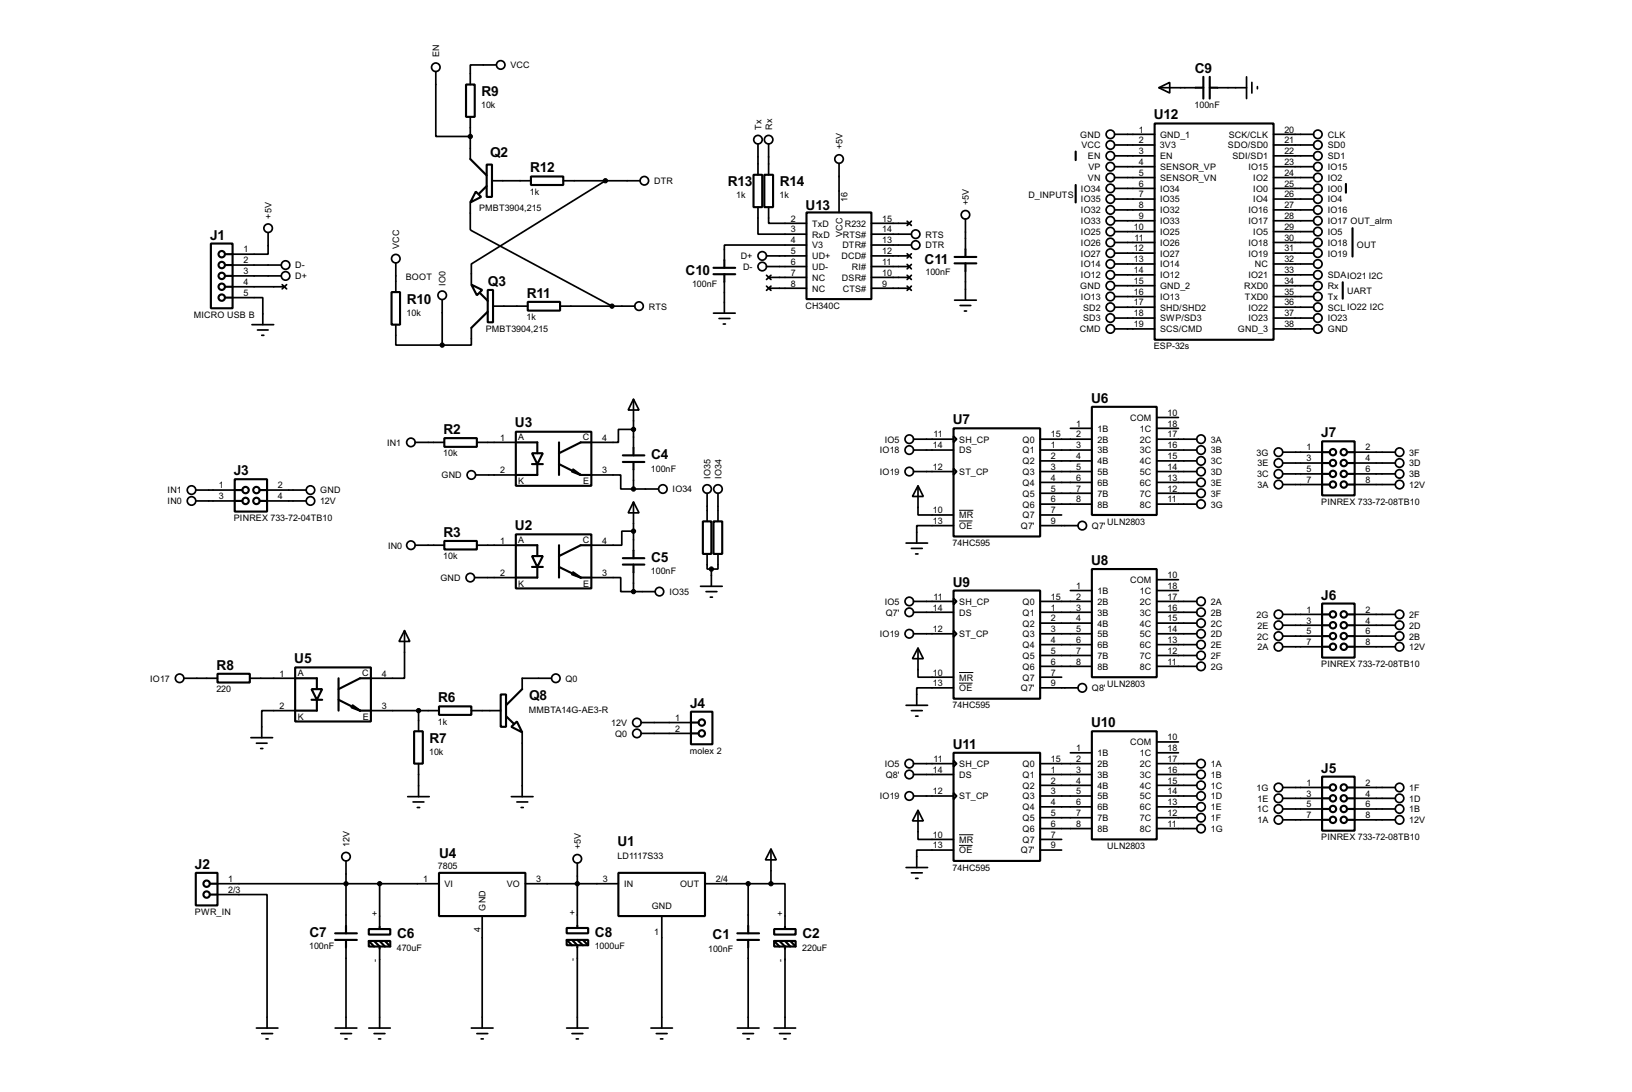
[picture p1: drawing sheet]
<svg xmlns="http://www.w3.org/2000/svg" width="383mm" height="256mm" viewBox="0 0 383 256" stroke-linecap="round" stroke-linejoin="round" font-family="sans-serif">
<g fill="none" stroke="#000" stroke-width=".4">
<path d="M102.4 16.8v15.3h8.1M116.6 15.3h-6.1v4.6M292.9 18.1v5.1M294.2 19.4v2.5M110.5 27.5v9.9M178.1 33.8v7.3M180.6 33.8v7.3M197.2 38.4v11.5M261.9 31.6h9.4M261.9 34.1h9.4M261.9 36.6h9.4M261.9 39.2h9.4"/>
<path d="M272.3 20.6l2.6-1.2v2.5zM272.3 20.6h8.7M286.1 20.6h6.8M295.5 20.4v.5M299.3 31.6h9.4M299.3 34.1h9.4M299.3 36.6h9.4M299.3 39.2h9.4M63 54.7v5h-8.3M110.5 47.6v6.3l.3 .3 33 17.7M115.6 42.5h9.2M132.4 42.5h18"/>
<path d="M142.3 42.5l-31.5 19.5v4.9M178.1 48.7v6.3h11.4M180.6 48.7v3.8h8.9M189.5 57.6h-19.3v3.5M204.8 52.5h8.9M204.8 55h9.4M204.8 57.6h9.4M213.2 59.6l1 1M213.2 52l1 1M214.2 59.6l-1 1M214.2 52l-1 1M226.9 51.5v7.1"/>
<path d="M261.9 41.7h9.4M261.9 44.3h9.4M261.9 46.8h9.4M261.9 49.3h9.4M261.9 51.9h9.4M261.9 54.4h9.4M261.9 57h9.4M261.9 59.5h9.4M299.3 41.7h9.4M299.3 44.3h9.4M299.3 46.8h9.4M299.3 49.3h9.4"/>
<path d="M299.3 51.9h9.4M299.3 54.4h9.4M299.3 57h9.4M299.3 59.5h9.4M54.7 69.9h7.1v6.4M54.7 67.4h12.2M54.7 62.3h11.4M54.7 64.8h11.4M59.2 76.3h5.1M60.5 77.5h2.5M61.5 78.8h.5M66.3 66.9l1.1 1"/>
<path d="M67.4 66.9l-1.1 1M93 76.3v4.8h10.9M93 61.8v6.8M103.9 70.4v10.7M110.8 77v4.1h-6.9M115.9 71.9h8.1M131.6 71.9h17.6M167.7 73.6h5.1M169 74.8h2.5M170 76.1h.5M170.2 66.2v7.4M180.1 60.1h9.4"/>
<path d="M180.1 62.6h9.4M180.1 64.7l1.1 1M180.1 67.2l1.1 1M180.6 65.2h8.9M180.6 67.7h8.9M181.2 64.7l-1.1 1M181.2 67.2l-1.1 1M204.8 60.1h8.9M204.8 62.6h8.9M204.8 65.2h8.9M204.8 67.7h8.9M213.2 67.2l1 1"/>
<path d="M213.2 64.7l1 1M213.2 62.1l1 1.1M214.2 67.2l-1 1M214.2 64.7l-1 1M214.2 62.1l-1 1.1M224.3 70.5h5.1M225.6 71.8h2.5M226.6 73.1h.5M226.9 63.7v6.8M261.9 62h9.4M261.9 64.6h9.4M261.9 67.1h9.4"/>
<path d="M261.9 69.7h9.4M261.9 72.2h9.4M261.9 74.7h9.4M261.9 77.3h9.4M299.3 62h9.4M299.3 64.6h9.4M299.3 67.1h9.4M299.3 69.7h9.4M299.3 72.2h9.4M299.3 74.7h9.4M299.3 77.3h9.4M148.9 93.8l1.3 2.5h-2.6z"/>
<path d="M148.9 93.8v11.4M271.8 98.1h5.1M46 115.1h9.2M46 117.7h9.2M62.8 115.1h9.1M62.8 117.7h9.1M97.6 103.9h6.8M111.8 111.6h9.4M112.1 103.9h9.1M139 111.6h6.9v3.3h3M148.9 117.9l1.3 2.6h-2.6zM148.9 100.9h-3.6v3h-6.3"/>
<path d="M148.9 110.3v4.6M148.9 117.9v11.4M148.9 114.9h5.8M166.2 115.9v6.6M168.7 115.9v6.6M214.7 103.2h9.4M214.7 105.7h9.4M214.7 110.8h9.4M215.7 114.1l1.3 2.5h-2.6zM215.7 114.1v6.9h8.4M224.1 102.4l.7 .8-.7 .7zM224.1 110l.7 .8-.7 .8z"/>
<path d="M244.4 103.2h12.2M244.4 105.7h12.2M244.4 108.3h12.2M244.4 110.8h12.2M244.4 113.3h12.2M244.4 115.9h12.2M244.4 118.4h12.2M251.5 100.6h5.1M271.8 103.2h9.4M271.8 105.7h9.4M271.8 108.3h9.4M271.8 110.8h9.4"/>
<path d="M271.8 113.3h9.4M271.8 115.9h9.4M271.8 118.4h9.4M271.8 100.6h5.1M301.4 106.2h9.3M301.4 108.8h9.3M301.4 111.3h9.3M301.4 113.8h9.3M318.3 106.2h9.5M318.3 108.8h9.5M318.3 111.3h9.5M318.3 113.8h9.5"/>
<path d="M97.6 128.1h6.8M111.6 135.7h9.6M112.1 128.1h9.1M139 135.7h6.9v3.3h3M148.9 124.8h-2.8v3.3h-7.1M148.9 134.4v4.6M148.9 139h5.1M164.6 137.7h5.1M165.9 139h2.6M166.2 130.1v3.6h1M167.2 133.7v4M168.7 130.1v3.6h-1.5"/>
<path d="M212.9 127.6h5.1M214.2 128.8h2.5M215.2 130.1h.5M224.1 123.5h-8.7v4.1M244.4 123.5h8.9M244.4 121h5.1M251.5 138.7h5.1M271.8 138.7h5.1M271.8 136.2h5.1M43.2 159.3h7.9M58.7 159.3h10.7M95.1 148.1l1.2 2.6h-2.5z"/>
<path d="M95.1 148.1v11.2h-7.9M129.6 159.3h-6.9v2.6M166.9 140.3h.5M214.7 141.3h9.4M214.7 143.8h9.4M214.7 148.9h9.4M215.7 152.2l1.3 2.5h-2.6zM215.7 152.2v6.9h8.4M224.1 140.5l.7 .8-.7 .7zM224.1 148.1l.7 .8-.7 .8zM244.4 141.3h12.2M244.4 143.8h12.2"/>
<path d="M244.4 146.4h12.2M244.4 148.9h12.2M244.4 151.4h12.2M244.4 154h12.2M244.4 156.5h12.2M244.4 159.1h5.1M271.8 141.3h9.4M271.8 143.8h9.4M271.8 146.4h9.4M271.8 148.9h9.4M271.8 151.4h9.4M271.8 154h9.4"/>
<path d="M271.8 156.5h9.4M301.4 144.3h9.3M301.4 146.9h9.3M301.4 149.4h9.3M301.4 151.9h9.3M318.3 144.3h9.5M318.3 146.9h9.5M318.3 149.4h9.5M318.3 151.9h9.5M59 173.3h5.1M60.3 174.6h2.5M61.3 175.8h.5"/>
<path d="M69.4 166.9h-7.9v6.4M87.2 166.9h16M98.4 166.9v4.9M98.4 179.4v7.7M110.8 166.9h6.9M122.7 172v15.1M150.7 169.7h11.7M150.7 172.3h11.7M212.9 165.7h5.1M214.2 166.9h2.5M214.7 179.4h9.4M215.2 168.2h.5"/>
<path d="M224.1 178.6l.7 .8-.7 .7zM224.1 161.6h-8.7v4.1M244.4 161.6h8.9M244.4 179.4h12.2M251.5 176.8h5.1M271.8 179.4h9.4M271.8 176.8h5.1M271.8 174.3h5.1M95.8 187.1h5.1M97.1 188.4h2.5M98.1 189.7h.5M120.2 187.1h5.1"/>
<path d="M121.5 188.4h2.5M122.5 189.7h.5M181.2 199.4l1.2 2.6h-2.5zM181.2 199.4v8.2M214.7 181.9h9.4M214.7 187h9.4M215.7 190.3l1.3 2.5h-2.6zM215.7 190.3v6.9h8.4M224.1 186.2l.7 .8-.7 .8zM224.1 199.7h-8.7v4.1M244.4 181.9h12.2M244.4 184.5h12.2"/>
<path d="M244.4 187h12.2M244.4 189.5h12.2M244.4 192.1h12.2M244.4 194.6h12.2M244.4 197.2h5.1M244.4 199.7h5.1M271.8 181.9h9.4M271.8 184.5h9.4M271.8 187h9.4M271.8 189.5h9.4M271.8 192.1h9.4M271.8 194.6h9.4"/>
<path d="M301.4 185h9.3M301.4 187.5h9.3M301.4 190h9.3M301.4 192.6h9.3M318.3 185h9.5M318.3 187.5h9.5M318.3 190h9.5M318.3 192.6h9.5M51.1 210.1h11.7v31.4M51.1 207.6h52.1M81.3 202.2v15.3M89.2 207.6v10.1"/>
<path d="M113.3 215.2v26.3M123.5 207.6h21.8M135.7 202.7v14.8M155.5 215.2v26.3M165.7 207.6h15.5M175.8 207.6v9.9M181.2 207.6h3.3v10.1M212.9 203.8h5.1M214.2 205h2.5M215.2 206.3h.5M81.3 222.5v19M89.2 222.8v18.7"/>
<path d="M135.7 222.5v19M175.8 222.5v19M184.5 222.8v18.7M60.3 241.5h5M61.5 242.8h2.6M62.5 244h.5M78.8 241.5h5.1M80.1 242.8h2.5M81.1 244h.5M86.7 241.5h5M87.9 242.8h2.6M89 244h.5"/>
<path d="M110.8 241.5h5.1M112.1 242.8h2.5M113.1 244h.5M133.2 241.5h5M134.4 242.8h2.6M135.4 244h.5M153 241.5h5M154.2 242.8h2.6M155.2 244h.6M173.3 241.5h5.1M174.6 242.8h2.5M175.6 244h.5"/>
<path d="M181.9 241.5h5.1M183.2 242.8h2.5M184.2 244h.5"/>
<circle cx="102.4" cy="15.8" r="1"/>
<circle cx="117.6" cy="15.3" r="1"/>
<circle cx="178.1" cy="32.8" r="1"/>
<circle cx="180.6" cy="32.8" r="1"/>
<circle cx="197.1" cy="37.4" r="1"/>
<circle cx="260.9" cy="36.6" r="1"/>
<circle cx="260.9" cy="39.2" r="1"/>
<circle cx="260.9" cy="31.6" r="1"/>
<circle cx="260.9" cy="34.1" r="1"/>
<circle cx="309.6" cy="31.6" r="1"/>
<circle cx="309.6" cy="39.2" r="1"/>
<circle cx="309.6" cy="34.1" r="1"/>
<circle cx="309.6" cy="36.6" r="1"/>
<circle cx="63" cy="53.6" r="1"/>
<circle cx="151.4" cy="42.5" r="1"/>
<circle cx="215.1" cy="55" r="1"/>
<circle cx="215.1" cy="57.6" r="1"/>
<circle cx="226.8" cy="50.5" r="1"/>
<circle cx="260.9" cy="44.3" r="1"/>
<circle cx="260.9" cy="46.8" r="1"/>
<circle cx="260.9" cy="41.7" r="1"/>
<circle cx="260.9" cy="49.3" r="1"/>
<circle cx="260.9" cy="57" r="1"/>
<circle cx="260.9" cy="54.4" r="1"/>
<circle cx="260.9" cy="51.9" r="1"/>
<circle cx="260.9" cy="59.5" r="1"/>
<circle cx="309.6" cy="44.3" r="1"/>
<circle cx="309.6" cy="41.7" r="1"/>
<circle cx="309.6" cy="49.3" r="1"/>
<circle cx="309.6" cy="46.8" r="1"/>
<circle cx="309.6" cy="59.5" r="1"/>
<circle cx="309.6" cy="51.9" r="1"/>
<circle cx="309.6" cy="57" r="1"/>
<circle cx="309.6" cy="54.4" r="1"/>
<circle cx="67.1" cy="62.3" r="1"/>
<circle cx="67.1" cy="64.8" r="1"/>
<circle cx="93" cy="60.8" r="1"/>
<circle cx="103.9" cy="69.4" r="1"/>
<circle cx="150.1" cy="71.9" r="1"/>
<circle cx="179.1" cy="60.1" r="1"/>
<circle cx="179.1" cy="62.6" r="1"/>
<circle cx="260.9" cy="72.2" r="1"/>
<circle cx="260.9" cy="74.7" r="1"/>
<circle cx="260.9" cy="62" r="1"/>
<circle cx="260.9" cy="64.6" r="1"/>
<circle cx="260.9" cy="67.1" r="1"/>
<circle cx="260.9" cy="69.7" r="1"/>
<circle cx="260.9" cy="77.3" r="1"/>
<circle cx="309.6" cy="77.3" r="1"/>
<circle cx="309.6" cy="69.7" r="1"/>
<circle cx="309.6" cy="67.1" r="1"/>
<circle cx="309.6" cy="72.2" r="1"/>
<circle cx="309.6" cy="74.7" r="1"/>
<circle cx="309.6" cy="62" r="1"/>
<circle cx="309.6" cy="64.6" r="1"/>
<circle cx="45" cy="115.1" r="1"/>
<circle cx="45" cy="117.7" r="1"/>
<circle cx="72.9" cy="115.1" r="1"/>
<circle cx="72.9" cy="117.7" r="1"/>
<circle cx="96.5" cy="103.9" r="1"/>
<circle cx="110.7" cy="111.6" r="1"/>
<circle cx="155.7" cy="114.9" r="1"/>
<circle cx="166.1" cy="114.9" r="1"/>
<circle cx="168.7" cy="114.9" r="1"/>
<circle cx="213.6" cy="105.7" r="1"/>
<circle cx="213.6" cy="103.2" r="1"/>
<circle cx="213.6" cy="110.8" r="1"/>
<circle cx="282.2" cy="103.2" r="1"/>
<circle cx="282.2" cy="108.3" r="1"/>
<circle cx="282.2" cy="113.3" r="1"/>
<circle cx="282.2" cy="118.4" r="1"/>
<circle cx="282.2" cy="110.8" r="1"/>
<circle cx="282.2" cy="115.9" r="1"/>
<circle cx="282.2" cy="105.7" r="1"/>
<circle cx="300.4" cy="108.8" r="1"/>
<circle cx="300.4" cy="111.3" r="1"/>
<circle cx="300.4" cy="106.2" r="1"/>
<circle cx="300.4" cy="113.8" r="1"/>
<circle cx="328.8" cy="111.3" r="1"/>
<circle cx="328.8" cy="108.8" r="1"/>
<circle cx="328.8" cy="106.2" r="1"/>
<circle cx="328.8" cy="113.8" r="1"/>
<circle cx="96.5" cy="128.1" r="1"/>
<circle cx="110.5" cy="135.7" r="1"/>
<circle cx="154.9" cy="139" r="1"/>
<circle cx="254.3" cy="123.5" r="1"/>
<circle cx="42.2" cy="159.3" r="1"/>
<circle cx="130.6" cy="159.3" r="1"/>
<circle cx="213.6" cy="148.9" r="1"/>
<circle cx="213.6" cy="143.8" r="1"/>
<circle cx="213.6" cy="141.3" r="1"/>
<circle cx="282.2" cy="148.9" r="1"/>
<circle cx="282.2" cy="154" r="1"/>
<circle cx="282.2" cy="141.3" r="1"/>
<circle cx="282.2" cy="143.8" r="1"/>
<circle cx="282.2" cy="156.5" r="1"/>
<circle cx="282.2" cy="146.4" r="1"/>
<circle cx="282.2" cy="151.4" r="1"/>
<circle cx="300.4" cy="146.9" r="1"/>
<circle cx="300.4" cy="151.9" r="1"/>
<circle cx="300.4" cy="149.4" r="1"/>
<circle cx="300.4" cy="144.3" r="1"/>
<circle cx="328.8" cy="144.3" r="1"/>
<circle cx="328.8" cy="146.9" r="1"/>
<circle cx="328.8" cy="149.4" r="1"/>
<circle cx="328.8" cy="151.9" r="1"/>
<circle cx="149.6" cy="172.3" r="1"/>
<circle cx="149.6" cy="169.7" r="1"/>
<circle cx="213.6" cy="179.4" r="1"/>
<circle cx="254.3" cy="161.6" r="1"/>
<circle cx="282.2" cy="179.4" r="1"/>
<circle cx="213.6" cy="181.9" r="1"/>
<circle cx="213.6" cy="187" r="1"/>
<circle cx="282.2" cy="181.9" r="1"/>
<circle cx="282.2" cy="189.5" r="1"/>
<circle cx="282.2" cy="187" r="1"/>
<circle cx="282.2" cy="194.6" r="1"/>
<circle cx="282.2" cy="184.5" r="1"/>
<circle cx="282.2" cy="192.1" r="1"/>
<circle cx="300.4" cy="190" r="1"/>
<circle cx="300.4" cy="192.6" r="1"/>
<circle cx="300.4" cy="185" r="1"/>
<circle cx="300.4" cy="187.5" r="1"/>
<circle cx="328.8" cy="185" r="1"/>
<circle cx="328.8" cy="187.5" r="1"/>
<circle cx="328.8" cy="190" r="1"/>
<circle cx="328.8" cy="192.6" r="1"/>
<circle cx="81.3" cy="201.2" r="1"/>
<circle cx="135.6" cy="201.7" r="1"/>
</g>
<g fill="none" stroke="#000" stroke-width=".5">
<path d="M109.5 19.9h2.1v7.6h-2.1zM282.8 18.1v5.1M284.3 18.1v5.1M110.5 37.4l3.9 3.8M114.4 38.7h1.2v7.6h-1.2zM252.8 35.6v2M271.3 29h28v50.8h-28zM281 20.6h1.8M284.3 20.6h1.8M49.6 57.2h5.1v15.2h-5.1zM52.9 59.7h1.8M111.8 45l1.3 1.3-2.6 1.3z"/>
<path d="M114.4 43.7l-1.8 1.8M124.8 41.5h7.6v2h-7.6zM177.1 41.1h2v7.6h-2zM179.6 41.1h2.1v7.6h-2.1zM189.5 49.9h15.3v20.4h-15.3zM226.9 58.6v1.8M252.8 43.5v4.1M316.3 43.2v2.1M317.8 53.6v6.7M52.9 62.3h1.8M52.9 64.8h1.8M52.9 67.4h1.8"/>
<path d="M52.9 69.9h1.8M92 68.6h2v7.7h-2zM110.8 66.9l2.5 1.2-1.2 1.3zM112.8 68.9l1.8 1.8M114.6 68.1h1.3v7.6h-1.3zM114.6 73.2l-3.8 3.8M124 70.9h7.6v2.1h-7.6zM167.7 62.9h5.1M167.7 64.4h5.1M170.2 61.1v1.8M170.2 64.4v1.8M224.3 60.4h5.1"/>
<path d="M224.3 61.9h5.1M226.9 61.9v1.8M315.5 66.3v3.9M256.6 95.6h15.2v25.4h-15.2zM55.2 112.6h7.6v7.6h-7.6zM55.2 115.1h1.8M55.2 117.7h1.8M61 115.1h1.8M61 117.7h1.8M104.4 102.9h7.7v2.1h-7.7zM121.2 101.4h17.8v12.7h-17.8zM121.2 103.9h5.1v2.6"/>
<path d="M125 106.5h2.6l-1.3 2.5zM125 109h2.6M126.3 109v2.6h-5.1M131.4 103.9v7.7M131.4 109l5.1 2.6M134.4 110.8l2.1 .8M134.7 110.3l1.8 1.3M136.5 111.6h2.5M139 103.9h-2.5l-5.1 2.6M146.4 107h5M146.4 108.5h5M148.9 105.2v1.8"/>
<path d="M148.9 108.5v1.8M224.1 100.6h20.3v25.4h-20.3zM310.7 103.7h7.6v12.7h-7.6zM310.7 106.2h1.8M310.7 108.8h1.8M310.7 111.3h1.8M310.7 113.8h1.8M316.5 106.2h1.8M316.5 108.8h1.8M316.5 111.3h1.8M316.5 113.8h1.8M104.4 127.1h7.7v2h-7.7z"/>
<path d="M121.2 125.5h17.8v12.7h-17.8zM121.2 128.1h5.1v2.5M125 130.6h2.6l-1.3 2.6zM125 133.2h2.6M126.3 133.2v2.5h-5.1M131.4 128.1v7.6M131.4 133.2l5.1 2.5M134.4 134.9l2.1 .8M134.7 134.4l1.8 1.3M136.5 135.7h2.5M139 128.1h-2.5l-5.1 2.5M146.4 131.1h5"/>
<path d="M146.4 132.6h5M148.9 129.3v1.8M148.9 132.6v1.8M165.2 122.5h2v7.6h-2zM167.7 122.5h2v7.6h-2zM224.1 138.7h20.3v25.4h-20.3zM256.6 133.7h15.2v25.4h-15.2zM51.1 158.3h7.6v2h-7.6zM69.4 156.8h17.8v12.7h-17.8zM69.4 159.3h5.1v2.6M79.6 159.3v7.6M87.2 159.3h-2.6l-5 2.6"/>
<path d="M310.7 141.8h7.6v12.7h-7.6zM310.7 144.3h1.8M310.7 146.9h1.8M310.7 149.4h1.8M310.7 151.9h1.8M316.5 144.3h1.8M316.5 146.9h1.8M316.5 149.4h1.8M316.5 151.9h1.8M73.2 161.9h2.5l-1.2 2.5zM73.2 164.4h2.5M74.5 164.4v2.5h-5.1"/>
<path d="M79.6 164.4l5 2.5M82.6 166.2l2 .7M82.9 165.7l1.7 1.2M84.6 166.9h2.6M97.3 171.8h2.1v7.6h-2.1zM103.2 165.9h7.6v2h-7.6zM117.7 163.1h1.2v7.6h-1.2zM118.9 168.2l1.8 1.8M120.2 170.7l1.3-1.2 1.2 2.5zM122.7 161.9l-3.8 3.8M162.4 167.2h5v7.6h-5zM162.4 169.7h1.7"/>
<path d="M162.4 172.3h1.7M224.1 176.8h20.3v25.4h-20.3zM256.6 171.8h15.2v25.4h-15.2zM310.7 182.4h7.6v12.7h-7.6zM310.7 185h1.8M310.7 187.5h1.8M310.7 190h1.8M310.7 192.6h1.8M316.5 185h1.8M316.5 187.5h1.8M316.5 190h1.8M316.5 192.6h1.8"/>
<path d="M46 205h5.1v7.7h-5.1zM49.3 207.6h1.8M49.3 210.1h1.8M78.8 219.2h5.1M81.3 217.5v1.7M86.7 218.2h5v1.3h-5zM89.2 217.7v.5M103.2 205h20.3v10.2h-20.3zM133.2 218h5v1.2h-5zM135.7 217.5v.5M145.3 205h20.4v10.2h-20.4zM173.3 219.2h5.1"/>
<path d="M175.8 217.5v1.7M181.9 218.2h5.1v1.3h-5.1zM184.5 217.7v.5M78.8 220.8h5.1M81.3 220.8v1.7M86.7 221h5v1.3h-5zM86.7 221l1.2 1.3M87.9 221l1.3 1.3v.5M89.2 221l1.3 1.3M90.5 221l1.2 1.3M133.2 220.8h5v1.2h-5zM133.2 220.8l1.2 1.2"/>
<path d="M134.4 220.8l1.3 1.2v.5M135.7 220.8l1.3 1.2M137 220.8l1.2 1.2M173.3 220.8h5.1M175.8 220.8v1.7M181.9 221h5.1v1.3h-5.1zM181.9 221l1.3 1.3M183.2 221l1.3 1.3v.5M184.5 221l1.2 1.3M185.7 221l1.3 1.3"/>
<circle cx="52.1" cy="59.7" r=".75"/>
<circle cx="52.1" cy="62.3" r=".75"/>
<circle cx="52.1" cy="69.9" r=".75"/>
<circle cx="52.1" cy="64.8" r=".75"/>
<circle cx="52.1" cy="67.4" r=".75"/>
<circle cx="57.7" cy="115.1" r=".75"/>
<circle cx="57.7" cy="117.7" r=".75"/>
<circle cx="60.2" cy="115.1" r=".75"/>
<circle cx="60.2" cy="117.7" r=".75"/>
<circle cx="313.2" cy="106.2" r=".75"/>
<circle cx="313.2" cy="113.8" r=".75"/>
<circle cx="313.2" cy="108.8" r=".75"/>
<circle cx="313.2" cy="111.3" r=".75"/>
<circle cx="315.7" cy="106.2" r=".75"/>
<circle cx="315.7" cy="108.8" r=".75"/>
<circle cx="315.7" cy="111.3" r=".75"/>
<circle cx="315.7" cy="113.8" r=".75"/>
<circle cx="313.2" cy="149.4" r=".75"/>
<circle cx="313.2" cy="144.3" r=".75"/>
<circle cx="313.2" cy="146.9" r=".75"/>
<circle cx="313.2" cy="151.9" r=".75"/>
<circle cx="315.7" cy="144.3" r=".75"/>
<circle cx="315.7" cy="151.9" r=".75"/>
<circle cx="315.7" cy="149.4" r=".75"/>
<circle cx="315.7" cy="146.9" r=".75"/>
<circle cx="164.9" cy="169.7" r=".75"/>
<circle cx="164.9" cy="172.3" r=".75"/>
<circle cx="313.2" cy="190" r=".75"/>
<circle cx="313.2" cy="187.5" r=".75"/>
<circle cx="313.2" cy="192.6" r=".75"/>
<circle cx="313.2" cy="185" r=".75"/>
<circle cx="315.7" cy="192.6" r=".75"/>
<circle cx="315.7" cy="187.5" r=".75"/>
<circle cx="315.7" cy="190" r=".75"/>
<circle cx="315.7" cy="185" r=".75"/>
<circle cx="48.5" cy="207.6" r=".75"/>
<circle cx="48.5" cy="210.1" r=".75"/>
</g>
<g fill="#000" stroke="#000" stroke-width=".25">
<circle cx="110.5" cy="32.1" r=".5"/>
<circle cx="142.2" cy="42.5" r=".5"/>
<circle cx="143.8" cy="71.9" r=".5"/>
<circle cx="103.9" cy="81.1" r=".5"/>
<circle cx="148.8" cy="114.9" r=".5"/>
<circle cx="148.8" cy="100.9" r=".5"/>
<circle cx="148.8" cy="139" r=".5"/>
<circle cx="148.8" cy="124.8" r=".5"/>
<circle cx="167.1" cy="133.7" r=".5"/>
<circle cx="98.3" cy="166.9" r=".5"/>
<circle cx="81.3" cy="207.6" r=".5"/>
<circle cx="89.2" cy="207.6" r=".5"/>
<circle cx="135.6" cy="207.6" r=".5"/>
<circle cx="175.8" cy="207.6" r=".5"/>
<circle cx="181.1" cy="207.6" r=".5"/>
</g>
<path d="M225.4 119.9h3.3M225.4 122.4h3.1M225.4 158h3.3M225.4 160.5h3.1M225.4 196.1h3.3M225.4 198.6h3.1" fill="none" stroke="#000" stroke-width=".23"/>
<g font-size="3.6">
<text x="280.8" y="17.1">C9</text>
<text x="113.1" y="22.6">R9</text>
<text x="271.1" y="28.1">U12</text>
<text x="115.2" y="36.9">Q2</text>
<text x="124.6" y="40.5">R12</text>
<text x="171" y="43.7">R13</text>
<text x="183.2" y="43.7">R14</text>
<text x="189.3" y="49.3">U13</text>
<text x="49.4" y="56.3">J1</text>
<text x="161.1" y="64.6">C10</text>
<text x="217.3" y="62">C11</text>
<text x="95.6" y="71.3">R10</text>
<text x="114.7" y="67.1">Q3</text>
<text x="123.8" y="69.9">R11</text>
<text x="256.4" y="94.6">U6</text>
<text x="104.2" y="102">R2</text>
<text x="121" y="100.4">U3</text>
<text x="223.9" y="99.7">U7</text>
<text x="153" y="107.9">C4</text>
<text x="310.5" y="102.7">J7</text>
<text x="55" y="111.6">J3</text>
<text x="121" y="124.6">U2</text>
<text x="104.2" y="126.1">R3</text>
<text x="153" y="132">C5</text>
<text x="223.9" y="137.8">U9</text>
<text x="256.4" y="132.7">U8</text>
<text x="310.5" y="140.8">J6</text>
<text x="69.2" y="155.8">U5</text>
<text x="50.9" y="157.3">R8</text>
<text x="103" y="165">R6</text>
<text x="124.3" y="164.5">Q8</text>
<text x="162.2" y="166.2">J4</text>
<text x="256.4" y="170.8">U10</text>
<text x="100.9" y="174.5">R7</text>
<text x="223.9" y="175.9">U11</text>
<text x="310.5" y="181.5">J5</text>
<text x="103.2" y="201.6">U4</text>
<text x="145.1" y="198.8">U1</text>
<text x="45.8" y="204.1">J2</text>
<text x="72.7" y="220.2">C7</text>
<text x="93.3" y="220.4">C6</text>
<text x="139.8" y="220.2">C8</text>
<text x="167.5" y="220.7">C1</text>
<text x="188.6" y="220.4">C2</text>
</g>
<g font-size="2.4">
<text x="103.2" y="13.5" transform="rotate(-90 103.2 13.5)">EN</text>
<text x="119.9" y="16.1">VCC</text>
<text x="113.1" y="25.4">10k</text>
<text x="280.7" y="25.4">100nF</text>
<text x="178.9" y="30.5" transform="rotate(-90 178.9 30.5)">Tx</text>
<text x="181.4" y="30.5" transform="rotate(-90 181.4 30.5)">Rx</text>
<text x="198" y="35.1" transform="rotate(-90 198 35.1)">+5V</text>
<text x="253.8" y="32.4">GND</text>
<text x="254.1" y="34.9">VCC</text>
<text x="267.6" y="31.1">1</text>
<text x="267.6" y="33.7">2</text>
<text x="272.6" y="34.9">3V3</text>
<text x="272.6" y="32.4">GND_1</text>
<text x="288.5" y="34.9">SDO/SD0</text>
<text x="288.7" y="32.4">SCK/CLK</text>
<text x="301.8" y="31.1">20</text>
<text x="301.8" y="33.7">21</text>
<text x="312" y="34.9">SD0</text>
<text x="312" y="32.4">CLK</text>
<text x="255.6" y="37.4">EN</text>
<text x="255.7" y="39.9">VP</text>
<text x="267.6" y="36.2">3</text>
<text x="267.6" y="38.8">4</text>
<text x="267.6" y="41.3">5</text>
<text x="272.6" y="37.4">EN</text>
<text x="272.6" y="39.9">SENSOR_VP</text>
<text x="289.6" y="37.4">SDI/SD1</text>
<text x="293.3" y="39.9">IO15</text>
<text x="301.8" y="36.2">22</text>
<text x="301.8" y="38.8">23</text>
<text x="301.8" y="41.3">24</text>
<text x="312" y="39.9">IO15</text>
<text x="312" y="37.4">SD1</text>
<text x="124.5" y="45.7">1k</text>
<text x="153.7" y="43.3">DTR</text>
<text x="173" y="46.6">1k</text>
<text x="183.2" y="46.6">1k</text>
<text x="199.2" y="47.4" transform="rotate(-90 199.2 47.4)">16</text>
<text x="241.6" y="46.5">D_INPUTS</text>
<text x="254" y="45.1">IO34</text>
<text x="254" y="47.6">IO35</text>
<text x="255.6" y="42.5">VN</text>
<text x="267.6" y="43.8">6</text>
<text x="267.6" y="46.4">7</text>
<text x="272.6" y="42.5">SENSOR_VN</text>
<text x="272.6" y="45.1">IO34</text>
<text x="272.6" y="47.6">IO35</text>
<text x="294.5" y="42.5">IO2</text>
<text x="294.5" y="45.1">IO0</text>
<text x="294.5" y="47.6">IO4</text>
<text x="301.8" y="43.8">25</text>
<text x="301.8" y="46.4">26</text>
<text x="312" y="47.6">IO4</text>
<text x="312" y="45.1">IO0</text>
<text x="312" y="42.5">IO2</text>
<text x="63.8" y="51.4" transform="rotate(-90 63.8 51.4)">+5V</text>
<text x="112.6" y="49.5">PMBT3904,215</text>
<text x="185.8" y="52.1">2</text>
<text x="190.8" y="53.3">TxD</text>
<text x="198.5" y="53.3">R232</text>
<text x="207.3" y="52.1">15</text>
<text x="227.7" y="48.1" transform="rotate(-90 227.7 48.1)">+5V</text>
<text x="254" y="50.1">IO32</text>
<text x="254" y="52.6">IO33</text>
<text x="266.5" y="54">10</text>
<text x="267.6" y="48.9">8</text>
<text x="267.6" y="51.5">9</text>
<text x="272.6" y="50.1">IO32</text>
<text x="272.6" y="52.6">IO33</text>
<text x="293.3" y="50.1">IO16</text>
<text x="293.3" y="52.6">IO17</text>
<text x="301.8" y="48.9">27</text>
<text x="301.8" y="51.5">28</text>
<text x="301.8" y="54">29</text>
<text x="312" y="52.6">IO17 OUT_alrm</text>
<text x="312" y="50.1">IO16</text>
<text x="57.2" y="59.3">1</text>
<text x="93.8" y="58.4" transform="rotate(-90 93.8 58.4)">VCC</text>
<text x="185.8" y="54.6">3</text>
<text x="185.8" y="57.2">4</text>
<text x="185.8" y="59.7">5</text>
<text x="190.8" y="55.8">RxD</text>
<text x="190.8" y="58.4">V3</text>
<text x="197.9" y="58.4">DTR#</text>
<text x="198" y="55.7" transform="rotate(-90 198 55.7)">VCC</text>
<text x="198" y="55.8">RTS#</text>
<text x="207.3" y="54.6">14</text>
<text x="207.3" y="57.2">13</text>
<text x="207.3" y="59.7">12</text>
<text x="217.5" y="58.4">DTR</text>
<text x="217.5" y="55.8">RTS</text>
<text x="254" y="55.2">IO25</text>
<text x="254" y="57.8">IO26</text>
<text x="266.5" y="59.1">12</text>
<text x="266.6" y="56.5">11</text>
<text x="272.6" y="55.2">IO25</text>
<text x="272.6" y="57.8">IO26</text>
<text x="293.3" y="57.8">IO18</text>
<text x="294.5" y="55.2">IO5</text>
<text x="301.8" y="56.5">30</text>
<text x="301.8" y="59.1">31</text>
<text x="312" y="57.8">IO18</text>
<text x="312" y="55.2">IO5</text>
<text x="318.8" y="58.2">OUT</text>
<text x="57.2" y="61.9">2</text>
<text x="57.2" y="64.4">3</text>
<text x="69.4" y="63.1">D-</text>
<text x="69.4" y="65.6">D+</text>
<text x="95.3" y="65.8">BOOT</text>
<text x="174" y="60.9">D+</text>
<text x="174.6" y="63.4">D-</text>
<text x="185.8" y="62.2">6</text>
<text x="185.8" y="64.8">7</text>
<text x="190.8" y="60.9">UD+</text>
<text x="190.8" y="63.4">UD-</text>
<text x="190.8" y="66">NC</text>
<text x="197.7" y="60.9">DCD#</text>
<text x="197.8" y="66">DSR#</text>
<text x="200.2" y="63.4">RI#</text>
<text x="207.3" y="62.2">11</text>
<text x="207.3" y="64.8">10</text>
<text x="217.5" y="64.6">100nF</text>
<text x="254" y="60.3">IO27</text>
<text x="254" y="62.8">IO14</text>
<text x="254" y="65.4">IO12</text>
<text x="266.5" y="61.6">13</text>
<text x="266.5" y="64.2">14</text>
<text x="272.6" y="60.3">IO27</text>
<text x="272.6" y="62.8">IO14</text>
<text x="272.6" y="65.4">IO12</text>
<text x="293.3" y="60.3">IO19</text>
<text x="293.3" y="65.4">IO21</text>
<text x="294.9" y="62.8">NC</text>
<text x="301.8" y="61.6">32</text>
<text x="301.8" y="64.2">33</text>
<text x="312" y="65.4">SDAIO21 I2C</text>
<text x="312" y="60.3">IO19</text>
<text x="57.2" y="67">4</text>
<text x="57.2" y="69.5">5</text>
<text x="104.7" y="67.1" transform="rotate(-90 104.7 67.1)">IO0</text>
<text x="162.6" y="67.4">100nF</text>
<text x="185.8" y="67.3">8</text>
<text x="190.8" y="68.5">NC</text>
<text x="198" y="68.5">CTS#</text>
<text x="207.3" y="67.3">9</text>
<text x="253.8" y="67.9">GND</text>
<text x="254" y="70.5">IO13</text>
<text x="266.5" y="66.7">15</text>
<text x="266.5" y="69.2">16</text>
<text x="266.5" y="71.8">17</text>
<text x="272.6" y="67.9">GND_2</text>
<text x="272.6" y="70.5">IO13</text>
<text x="292.3" y="67.9">RXD0</text>
<text x="292.5" y="70.5">TXD0</text>
<text x="301.8" y="66.7">34</text>
<text x="301.8" y="69.2">35</text>
<text x="301.8" y="71.8">36</text>
<text x="312" y="70.5">Tx</text>
<text x="312" y="67.9">Rx</text>
<text x="316.5" y="69.1">UART</text>
<text x="45.5" y="74.7">MICRO USB B</text>
<text x="95.6" y="74.1">10k</text>
<text x="114.1" y="78">PMBT3904,215</text>
<text x="123.8" y="75.2">1k</text>
<text x="152.5" y="72.7">RTS</text>
<text x="189.3" y="72.5">CH340C</text>
<text x="254.5" y="73">SD2</text>
<text x="254.5" y="75.5">SD3</text>
<text x="266.5" y="74.3">18</text>
<text x="266.5" y="76.9">19</text>
<text x="272.6" y="73">SHD/SHD2</text>
<text x="272.6" y="75.5">SWP/SD3</text>
<text x="293.3" y="73">IO22</text>
<text x="293.3" y="75.5">IO23</text>
<text x="301.8" y="74.3">37</text>
<text x="301.8" y="76.9">38</text>
<text x="312" y="75.5">IO23</text>
<text x="312" y="73">SCLIO22 I2C</text>
<text x="253.7" y="78.1">CMD</text>
<text x="271.1" y="82.1">ESP-32s</text>
<text x="272.6" y="78.1">SCS/CMD</text>
<text x="290.9" y="78.1">GND_3</text>
<text x="312" y="78.1">GND</text>
<text x="252.9" y="100.2">1</text>
<text x="257.9" y="101.4">1B</text>
<text x="265.5" y="98.9">COM</text>
<text x="267.9" y="101.4">1C</text>
<text x="274.4" y="100.2">18</text>
<text x="274.4" y="97.7">10</text>
<text x="90.9" y="104.7">IN1</text>
<text x="104.2" y="107.2">10k</text>
<text x="117.5" y="103.5">1</text>
<text x="121.8" y="103.5">A</text>
<text x="136.9" y="103.5">C</text>
<text x="141.5" y="103.5">4</text>
<text x="206.7" y="106.5">IO18</text>
<text x="207.9" y="104">IO5</text>
<text x="219.2" y="105.3">14</text>
<text x="219.4" y="102.8">11</text>
<text x="225.4" y="104">SH_CP</text>
<text x="225.4" y="106.5">DS</text>
<text x="240.3" y="104">Q0</text>
<text x="240.3" y="106.5">Q1</text>
<text x="246.9" y="102.8">15</text>
<text x="246.9" y="105.3">1</text>
<text x="246.9" y="107.9">2</text>
<text x="252.9" y="102.8">2</text>
<text x="252.9" y="105.3">3</text>
<text x="252.9" y="107.9">4</text>
<text x="257.9" y="104">2B</text>
<text x="257.9" y="106.5">3B</text>
<text x="267.9" y="104">2C</text>
<text x="267.9" y="106.5">3C</text>
<text x="274.4" y="102.8">17</text>
<text x="274.4" y="105.3">16</text>
<text x="274.4" y="107.9">15</text>
<text x="284.5" y="104">3A</text>
<text x="284.5" y="106.5">3B</text>
<text x="295.3" y="107">3G</text>
<text x="307" y="105.8">1</text>
<text x="320.9" y="105.8">2</text>
<text x="331.1" y="107">3F</text>
<text x="103.7" y="112.4">GND</text>
<text x="117.5" y="111.2">2</text>
<text x="121.8" y="113.6">K</text>
<text x="137" y="113.6">E</text>
<text x="141.5" y="111.2">3</text>
<text x="153" y="110.8">100nF</text>
<text x="167" y="112.5" transform="rotate(-90 167 112.5)">IO35</text>
<text x="169.5" y="112.5" transform="rotate(-90 169.5 112.5)">IO34</text>
<text x="206.7" y="111.6">IO19</text>
<text x="219.2" y="110.4">12</text>
<text x="225.4" y="111.6">ST_CP</text>
<text x="240.3" y="109.1">Q2</text>
<text x="240.3" y="111.6">Q3</text>
<text x="246.9" y="110.4">3</text>
<text x="246.9" y="112.9">4</text>
<text x="252.9" y="110.4">5</text>
<text x="252.9" y="112.9">6</text>
<text x="257.9" y="109.1">4B</text>
<text x="257.9" y="111.6">5B</text>
<text x="267.9" y="109.1">4C</text>
<text x="267.9" y="111.6">5C</text>
<text x="274.4" y="110.4">14</text>
<text x="274.4" y="112.9">13</text>
<text x="284.5" y="109.1">3C</text>
<text x="284.5" y="111.6">3D</text>
<text x="295.4" y="112.1">3C</text>
<text x="295.5" y="109.6">3E</text>
<text x="307" y="108.4">3</text>
<text x="307" y="110.9">5</text>
<text x="307" y="113.4">7</text>
<text x="320.9" y="108.4">4</text>
<text x="320.9" y="110.9">6</text>
<text x="320.9" y="113.4">8</text>
<text x="331.1" y="109.6">3D</text>
<text x="331.1" y="112.1">3B</text>
<text x="39.4" y="115.9">IN1</text>
<text x="39.4" y="118.5">IN0</text>
<text x="51.5" y="114.7">1</text>
<text x="51.5" y="117.3">3</text>
<text x="65.3" y="114.7">2</text>
<text x="65.3" y="117.3">4</text>
<text x="75.2" y="118.5">12V</text>
<text x="75.2" y="115.9">GND</text>
<text x="158" y="115.7">IO34</text>
<text x="240.3" y="114.1">Q4</text>
<text x="240.3" y="116.7">Q5</text>
<text x="240.3" y="119.2">Q6</text>
<text x="246.9" y="115.5">5</text>
<text x="246.9" y="118">6</text>
<text x="252.9" y="115.5">7</text>
<text x="252.9" y="118">8</text>
<text x="257.9" y="114.1">6B</text>
<text x="257.9" y="116.7">7B</text>
<text x="257.9" y="119.2">8B</text>
<text x="267.9" y="114.1">6C</text>
<text x="267.9" y="116.7">7C</text>
<text x="267.9" y="119.2">8C</text>
<text x="274.4" y="115.5">12</text>
<text x="274.4" y="118">11</text>
<text x="284.5" y="114.1">3E</text>
<text x="284.5" y="116.7">3F</text>
<text x="284.5" y="119.2">3G</text>
<text x="295.5" y="114.6">3A</text>
<text x="310.4" y="118.6">PINREX 733-72-08TB10</text>
<text x="331.1" y="114.6">12V</text>
<text x="54.9" y="122.5">PINREX 733-72-04TB10</text>
<text x="219.2" y="120.6">10</text>
<text x="219.2" y="123.1">13</text>
<text x="225.4" y="121.8">MR</text>
<text x="225.4" y="124.3">OE</text>
<text x="239.9" y="124.3">Q7'</text>
<text x="240.3" y="121.8">Q7</text>
<text x="246.9" y="120.6">7</text>
<text x="246.9" y="123.1">9</text>
<text x="256.6" y="124.3">Q7'</text>
<text x="260.2" y="123.2">ULN2803</text>
<text x="91.2" y="128.9">IN0</text>
<text x="104.2" y="131.3">10k</text>
<text x="117.5" y="127.7">1</text>
<text x="121.8" y="127.6">A</text>
<text x="136.9" y="127.6">C</text>
<text x="141.5" y="127.7">4</text>
<text x="223.8" y="128.3">74HC595</text>
<text x="103.5" y="136.5">GND</text>
<text x="117.5" y="135.3">2</text>
<text x="121.8" y="137.8">K</text>
<text x="137" y="137.8">E</text>
<text x="141.5" y="135.3">3</text>
<text x="153" y="134.9">100nF</text>
<text x="265.5" y="137">COM</text>
<text x="274.4" y="135.8">10</text>
<text x="157.3" y="139.8">IO35</text>
<text x="207.9" y="142.1">IO5</text>
<text x="219.2" y="143.4">14</text>
<text x="219.4" y="140.9">11</text>
<text x="225.4" y="142.1">SH_CP</text>
<text x="240.3" y="142.1">Q0</text>
<text x="246.9" y="140.9">15</text>
<text x="246.9" y="143.4">1</text>
<text x="252.9" y="138.3">1</text>
<text x="252.9" y="140.9">2</text>
<text x="252.9" y="143.4">3</text>
<text x="257.9" y="139.5">1B</text>
<text x="257.9" y="142.1">2B</text>
<text x="267.9" y="139.5">1C</text>
<text x="267.9" y="142.1">2C</text>
<text x="274.4" y="138.3">18</text>
<text x="274.4" y="140.9">17</text>
<text x="274.4" y="143.4">16</text>
<text x="284.5" y="142.1">2A</text>
<text x="307" y="143.9">1</text>
<text x="320.9" y="143.9">2</text>
<text x="206.7" y="149.7">IO19</text>
<text x="208.1" y="144.6">Q7'</text>
<text x="219.2" y="148.5">12</text>
<text x="225.4" y="149.7">ST_CP</text>
<text x="225.4" y="144.6">DS</text>
<text x="240.3" y="144.6">Q1</text>
<text x="240.3" y="147.2">Q2</text>
<text x="240.3" y="149.7">Q3</text>
<text x="246.9" y="146">2</text>
<text x="246.9" y="148.5">3</text>
<text x="252.9" y="146">4</text>
<text x="252.9" y="148.5">5</text>
<text x="257.9" y="144.6">3B</text>
<text x="257.9" y="147.2">4B</text>
<text x="257.9" y="149.7">5B</text>
<text x="267.9" y="144.6">3C</text>
<text x="267.9" y="147.2">4C</text>
<text x="267.9" y="149.7">5C</text>
<text x="274.4" y="146">15</text>
<text x="274.4" y="148.5">14</text>
<text x="284.5" y="144.6">2B</text>
<text x="284.5" y="147.2">2C</text>
<text x="284.5" y="149.7">2D</text>
<text x="295.3" y="145.1">2G</text>
<text x="295.5" y="147.7">2E</text>
<text x="307" y="146.5">3</text>
<text x="307" y="149">5</text>
<text x="320.9" y="146.5">4</text>
<text x="320.9" y="149">6</text>
<text x="331.1" y="145.1">2F</text>
<text x="331.1" y="147.7">2D</text>
<text x="240.3" y="152.2">Q4</text>
<text x="240.3" y="154.8">Q5</text>
<text x="246.9" y="151">4</text>
<text x="246.9" y="153.6">5</text>
<text x="252.9" y="151">6</text>
<text x="252.9" y="153.6">7</text>
<text x="257.9" y="152.2">6B</text>
<text x="257.9" y="154.8">7B</text>
<text x="267.9" y="152.2">6C</text>
<text x="267.9" y="154.8">7C</text>
<text x="274.4" y="151">13</text>
<text x="274.4" y="153.6">12</text>
<text x="284.5" y="152.2">2E</text>
<text x="284.5" y="154.8">2F</text>
<text x="295.4" y="150.2">2C</text>
<text x="295.5" y="152.7">2A</text>
<text x="307" y="151.5">7</text>
<text x="320.9" y="151.5">8</text>
<text x="331.1" y="150.2">2B</text>
<text x="331.1" y="152.7">12V</text>
<text x="35.3" y="160.1">IO17</text>
<text x="65.7" y="158.9">1</text>
<text x="70" y="158.8">A</text>
<text x="85.1" y="158.8">C</text>
<text x="89.7" y="158.9">4</text>
<text x="132.9" y="160.1">Q0</text>
<text x="219.2" y="158.7">10</text>
<text x="219.2" y="161.2">13</text>
<text x="225.4" y="159.9">MR</text>
<text x="240.3" y="157.3">Q6</text>
<text x="240.3" y="159.9">Q7</text>
<text x="246.9" y="156.1">6</text>
<text x="246.9" y="158.7">7</text>
<text x="246.9" y="161.2">9</text>
<text x="252.9" y="156.1">8</text>
<text x="257.9" y="157.3">8B</text>
<text x="260.2" y="161.3">ULN2803</text>
<text x="267.9" y="157.3">8C</text>
<text x="274.4" y="156.1">11</text>
<text x="284.5" y="157.3">2G</text>
<text x="310.4" y="156.7">PINREX 733-72-08TB10</text>
<text x="50.9" y="162.6">220</text>
<text x="65.7" y="166.5">2</text>
<text x="89.7" y="166.5">3</text>
<text x="124.3" y="167.4">MMBTA14G-AE3-R</text>
<text x="223.8" y="166.4">74HC595</text>
<text x="225.4" y="162.4">OE</text>
<text x="239.9" y="162.4">Q7'</text>
<text x="256.6" y="162.4">Q8'</text>
<text x="70" y="169">K</text>
<text x="85.2" y="169">E</text>
<text x="102.9" y="170.2">1k</text>
<text x="143.6" y="170.5">12V</text>
<text x="144.5" y="173.1">Q0</text>
<text x="158.7" y="169.3">1</text>
<text x="158.7" y="171.9">2</text>
<text x="274.4" y="173.9">10</text>
<text x="100.9" y="177.3">10k</text>
<text x="162.1" y="177.1">molex 2</text>
<text x="219.4" y="179">11</text>
<text x="246.9" y="179">15</text>
<text x="252.9" y="176.4">1</text>
<text x="252.9" y="179">2</text>
<text x="257.9" y="177.6">1B</text>
<text x="265.5" y="175.1">COM</text>
<text x="267.9" y="177.6">1C</text>
<text x="274.4" y="176.4">18</text>
<text x="274.4" y="179">17</text>
<text x="207.9" y="180.2">IO5</text>
<text x="208.1" y="182.7">Q8'</text>
<text x="219.2" y="181.5">14</text>
<text x="225.4" y="180.2">SH_CP</text>
<text x="225.4" y="182.7">DS</text>
<text x="240.3" y="180.2">Q0</text>
<text x="240.3" y="182.7">Q1</text>
<text x="240.3" y="185.3">Q2</text>
<text x="246.9" y="181.5">1</text>
<text x="246.9" y="184.1">2</text>
<text x="252.9" y="181.5">3</text>
<text x="252.9" y="184.1">4</text>
<text x="257.9" y="180.2">2B</text>
<text x="257.9" y="182.7">3B</text>
<text x="257.9" y="185.3">4B</text>
<text x="267.9" y="180.2">2C</text>
<text x="267.9" y="182.7">3C</text>
<text x="267.9" y="185.3">4C</text>
<text x="274.4" y="181.5">16</text>
<text x="274.4" y="184.1">15</text>
<text x="284.5" y="180.2">1A</text>
<text x="284.5" y="182.7">1B</text>
<text x="284.5" y="185.3">1C</text>
<text x="295.3" y="185.8">1G</text>
<text x="307" y="184.6">1</text>
<text x="320.9" y="184.6">2</text>
<text x="331.1" y="185.8">1F</text>
<text x="206.7" y="187.8">IO19</text>
<text x="219.2" y="186.6">12</text>
<text x="225.4" y="187.8">ST_CP</text>
<text x="240.3" y="187.8">Q3</text>
<text x="240.3" y="190.3">Q4</text>
<text x="246.9" y="186.6">3</text>
<text x="246.9" y="189.1">4</text>
<text x="246.9" y="191.7">5</text>
<text x="252.9" y="186.6">5</text>
<text x="252.9" y="189.1">6</text>
<text x="252.9" y="191.7">7</text>
<text x="257.9" y="187.8">5B</text>
<text x="257.9" y="190.3">6B</text>
<text x="267.9" y="187.8">5C</text>
<text x="267.9" y="190.3">6C</text>
<text x="274.4" y="186.6">14</text>
<text x="274.4" y="189.1">13</text>
<text x="274.4" y="191.7">12</text>
<text x="284.5" y="187.8">1D</text>
<text x="284.5" y="190.3">1E</text>
<text x="295.4" y="190.8">1C</text>
<text x="295.5" y="188.3">1E</text>
<text x="307" y="187.1">3</text>
<text x="307" y="189.6">5</text>
<text x="320.9" y="187.1">4</text>
<text x="320.9" y="189.6">6</text>
<text x="331.1" y="188.3">1D</text>
<text x="331.1" y="190.8">1B</text>
<text x="219.2" y="196.8">10</text>
<text x="225.4" y="198">MR</text>
<text x="240.3" y="192.9">Q5</text>
<text x="240.3" y="195.4">Q6</text>
<text x="240.3" y="198">Q7</text>
<text x="246.9" y="194.2">6</text>
<text x="246.9" y="196.8">7</text>
<text x="252.9" y="194.2">8</text>
<text x="257.9" y="192.9">7B</text>
<text x="257.9" y="195.4">8B</text>
<text x="267.9" y="192.9">7C</text>
<text x="267.9" y="195.4">8C</text>
<text x="274.4" y="194.2">11</text>
<text x="284.5" y="192.9">1F</text>
<text x="284.5" y="195.4">1G</text>
<text x="295.5" y="193.4">1A</text>
<text x="307" y="192.2">7</text>
<text x="310.4" y="197.4">PINREX 733-72-08TB10</text>
<text x="320.9" y="192.2">8</text>
<text x="331.1" y="193.4">12V</text>
<text x="82.1" y="198.9" transform="rotate(-90 82.1 198.9)">12V</text>
<text x="136.5" y="199.4" transform="rotate(-90 136.5 199.4)">+5V</text>
<text x="145.1" y="201.7">LD1117S33</text>
<text x="219.2" y="199.3">13</text>
<text x="225.4" y="200.5">OE</text>
<text x="239.9" y="200.5">Q7'</text>
<text x="246.9" y="199.3">9</text>
<text x="260.2" y="199.4">ULN2803</text>
<text x="53.6" y="207.2">1</text>
<text x="53.6" y="209.7">2/3</text>
<text x="99.5" y="207.2">1</text>
<text x="102.9" y="204.2">7805</text>
<text x="104.4" y="208.4">VI</text>
<text x="119.1" y="208.4">VO</text>
<text x="126" y="207.2">3</text>
<text x="141.7" y="207.2">3</text>
<text x="146.6" y="208.4">IN</text>
<text x="159.8" y="208.4">OUT</text>
<text x="168.2" y="207.2">2/4</text>
<text x="223.8" y="204.5">74HC595</text>
<text x="45.8" y="214.9">PWR_IN</text>
<text x="88.8" y="215.2" transform="rotate(-90 88.8 215.2)">+</text>
<text x="114.1" y="213.9" transform="rotate(-90 114.1 213.9)">GND</text>
<text x="135.3" y="214.9" transform="rotate(-90 135.3 214.9)">+</text>
<text x="153.1" y="213.5">GND</text>
<text x="184.1" y="215.2" transform="rotate(-90 184.1 215.2)">+</text>
<text x="112.9" y="218.9" transform="rotate(-90 112.9 218.9)">4</text>
<text x="153.7" y="219.7">1</text>
<text x="72.7" y="223">100nF</text>
<text x="88.8" y="226.1" transform="rotate(-90 88.8 226.1)">-</text>
<text x="93.3" y="223.3">470uF</text>
<text x="135.3" y="225.8" transform="rotate(-90 135.3 225.8)">-</text>
<text x="139.8" y="223">1000uF</text>
<text x="166.4" y="223.5">100nF</text>
<text x="184.1" y="226.1" transform="rotate(-90 184.1 226.1)">-</text>
<text x="188.5" y="223.3">220uF</text>
</g>
</svg>
